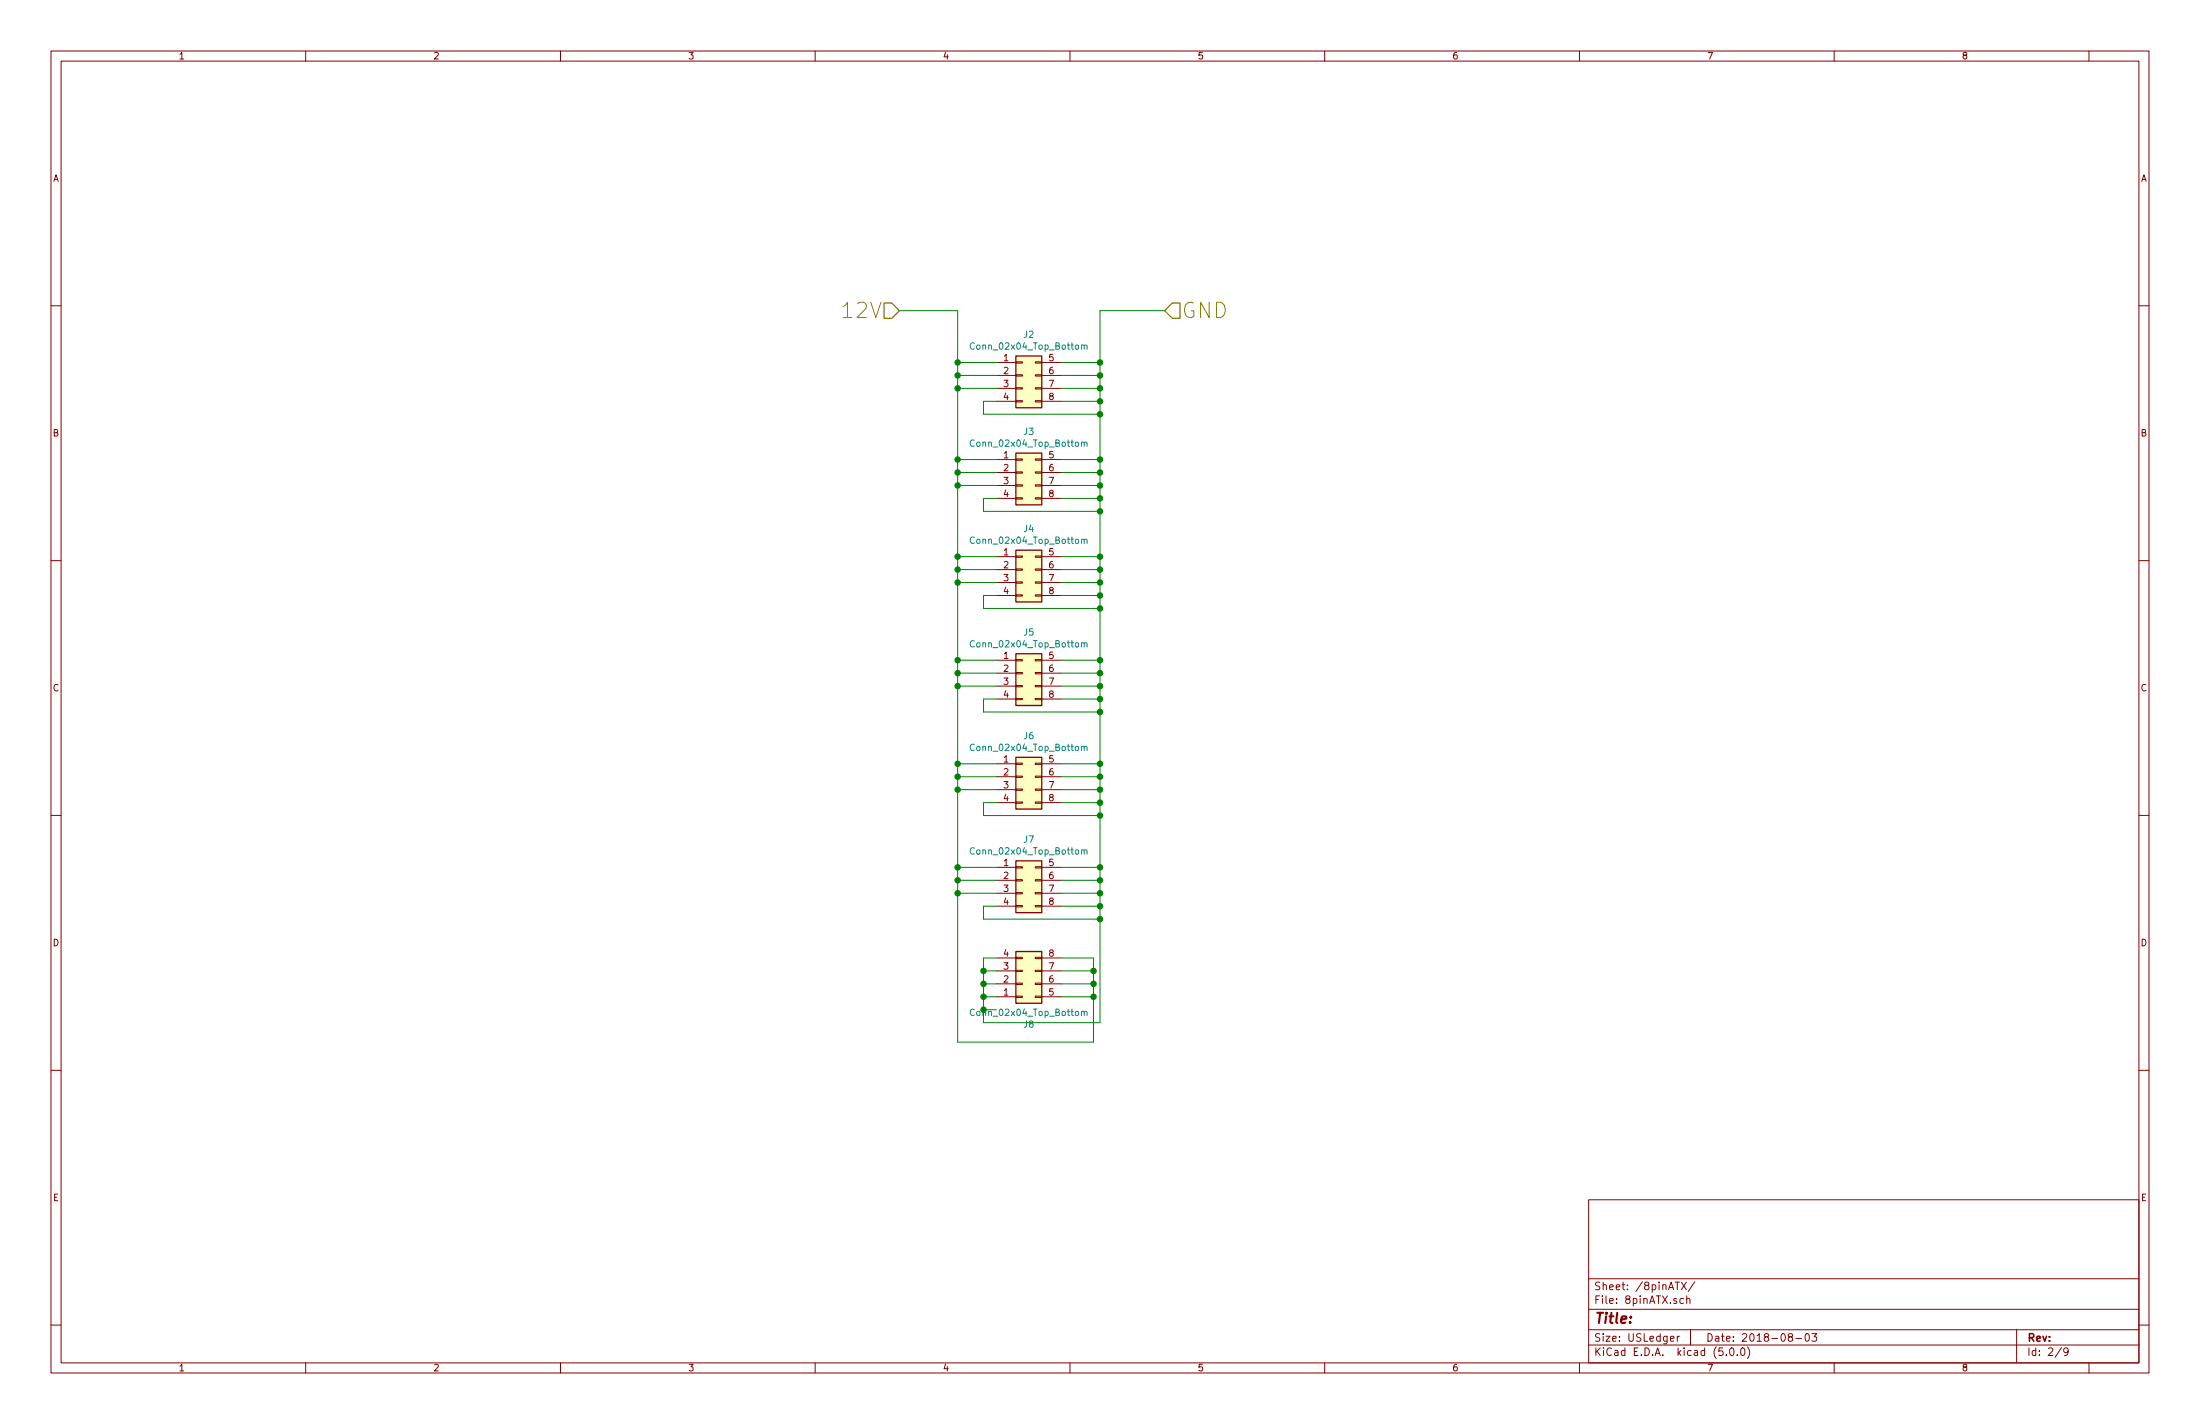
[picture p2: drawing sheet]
<svg xmlns="http://www.w3.org/2000/svg" width="432mm" height="279mm" viewBox="0 0 432 279" stroke-linecap="round" stroke-linejoin="round" font-family="sans-serif">
<g fill="none" stroke="#840000" stroke-width=".2">
<path d="M10 10h411.8v259.4h-411.8zM12 12h407.8v255.4h-407.8zM60 10v2M110 10v2M160 10v2M210 10v2M260 10v2M310 10v2M360 10v2M410 10v2M10 60h2M419.8 60h2"/>
<path d="M195.6 71.1h3.8M195.6 73.7h3.8M195.6 76.2h3.8M195.6 78.7h3.8M199.4 78.6h1.3v.3h-1.3zM199.4 76.1h1.3v.2h-1.3zM199.4 73.5h1.3v.3h-1.3zM199.4 71h1.3v.2h-1.3zM203.2 78.6h1.3v.3h-1.3zM203.2 76.1h1.3v.2h-1.3zM203.2 73.5h1.3v.3h-1.3zM203.2 71h1.3v.2h-1.3z"/>
<path d="M204.5 71.1h3.8M204.5 73.7h3.8M204.5 76.2h3.8M204.5 78.7h3.8M195.6 90.2h3.8M195.6 92.7h3.8M195.6 95.3h3.8M195.6 97.8h3.8M199.4 97.7h1.3v.2h-1.3zM199.4 95.1h1.3v.3h-1.3zM199.4 92.6h1.3v.2h-1.3zM199.4 90h1.3v.3h-1.3z"/>
<path d="M203.2 97.7h1.3v.2h-1.3zM203.2 95.1h1.3v.3h-1.3zM203.2 92.6h1.3v.2h-1.3zM203.2 90h1.3v.3h-1.3zM204.5 90.2h3.8M204.5 92.7h3.8M204.5 95.3h3.8M204.5 97.8h3.8M10 110h2M195.6 109.2h3.8M195.6 111.8h3.8M195.6 114.3h3.8"/>
<path d="M195.6 116.8h3.8M199.4 116.7h1.3v.3h-1.3zM199.4 114.2h1.3v.2h-1.3zM199.4 111.6h1.3v.3h-1.3zM199.4 109.1h1.3v.2h-1.3zM203.2 116.7h1.3v.3h-1.3zM203.2 114.2h1.3v.2h-1.3zM203.2 111.6h1.3v.3h-1.3zM203.2 109.1h1.3v.2h-1.3zM204.5 109.2h3.8M204.5 111.8h3.8M204.5 114.3h3.8"/>
<path d="M204.5 116.8h3.8M419.8 110h2M195.6 129.5h3.8M195.6 132.1h3.8M195.6 134.6h3.8M195.6 137.2h3.8M199.4 137h1.3v.3h-1.3zM199.4 134.5h1.3v.2h-1.3zM199.4 132h1.3v.2h-1.3zM199.4 129.4h1.3v.3h-1.3zM203.2 137h1.3v.3h-1.3zM203.2 134.5h1.3v.2h-1.3z"/>
<path d="M203.2 132h1.3v.2h-1.3zM203.2 129.4h1.3v.3h-1.3zM204.5 129.5h3.8M204.5 132.1h3.8M204.5 134.6h3.8M204.5 137.2h3.8M10 160h2M195.6 149.9h3.8M195.6 152.4h3.8M195.6 154.9h3.8M195.6 157.5h3.8M199.4 157.4h1.3v.2h-1.3z"/>
<path d="M199.4 154.8h1.3v.3h-1.3zM199.4 152.3h1.3v.2h-1.3zM199.4 149.7h1.3v.3h-1.3zM203.2 157.4h1.3v.2h-1.3zM203.2 154.8h1.3v.3h-1.3zM203.2 152.3h1.3v.2h-1.3zM203.2 149.7h1.3v.3h-1.3zM204.5 149.9h3.8M204.5 152.4h3.8M204.5 154.9h3.8M204.5 157.5h3.8M419.8 160h2"/>
<path d="M195.6 170.2h3.8M195.6 172.7h3.8M195.6 175.3h3.8M195.6 177.8h3.8M199.4 177.7h1.3v.2h-1.3zM199.4 175.1h1.3v.3h-1.3zM199.4 172.6h1.3v.2h-1.3zM199.4 170.1h1.3v.2h-1.3zM203.2 177.7h1.3v.2h-1.3zM203.2 175.1h1.3v.3h-1.3zM203.2 172.6h1.3v.2h-1.3zM203.2 170.1h1.3v.2h-1.3z"/>
<path d="M204.5 170.2h3.8M204.5 172.7h3.8M204.5 175.3h3.8M204.5 177.8h3.8M195.6 195.6h3.8M195.6 193h3.8M195.6 190.5h3.8M195.6 188h3.8M199.4 187.8h1.3v.3h-1.3zM199.4 190.4h1.3v.2h-1.3zM199.4 192.9h1.3v.3h-1.3zM199.4 195.5h1.3v.2h-1.3z"/>
<path d="M203.2 187.8h1.3v.3h-1.3zM203.2 190.4h1.3v.2h-1.3zM203.2 192.9h1.3v.3h-1.3zM203.2 195.5h1.3v.2h-1.3zM204.5 195.6h3.8M204.5 193h3.8M204.5 190.5h3.8M204.5 188h3.8M10 210h2M419.8 210h2M311.8 235.4h108v32h-108zM10 260h2"/>
<path d="M311.8 256.9h108M311.8 250.9h108M328.8 251.6h.8M330 251.6l1 1.5M330.4 254.8h-.4l-.3 .2 .1 .6 .2 .2 .4-.1M331 251.6l-1 1.5M331.1 254.9l.2-.1h.3l.1 1M331.1 254.3v1.5M332.6 251.5l-1.3 1.9M419.8 260h2M60 267.4v2M110 267.4v2"/>
<path d="M160 267.4v2M210 267.4v2M260 267.4v2M310 267.4v2M311.8 263.9h108M311.8 260.9h108M327.9 262.7l.7-.2-.1-.2-.4-.1-.2 .2v.7h.6M329.2 262.2v1M329.6 262.2l-.4 .3M331.8 260.9v3M338.8 265.8v.2M339.6 264.6l.3-.1a.86 .86 0 0 1 .1 1.5 .79 .79 0 0 1-.4-1.4z"/>
<path d="M341 265.8v.2M341.8 264.6l.3-.1a.94 .94 0 0 1 0 1.5 .82 .82 0 0 1-.3-1.4zM343 264.3a1.71 1.71 0 0 1 0 2.2M351.3 262.3l-.3-.3 .1-.2 .2-.1h.4l.1 .3-.1 .3h-.4l-.3 .3 .1 .4 .2 .2h.3l.2-.3v-.3l-.2-.3M352.5 262.6h1.1M354.4 261.8l.4-.1a.94 .94 0 0 1 0 1.5 .82 .82 0 0 1-.4-1.4zM355.6 261.7h1l-.5 .6 .4 .1v.6l-.2 .2-.7-.2M360 267.4v2M395.8 260.9v6.5M404.6 264.4l-1.2 1.9M405.9 265.1l-.3 .3-.4-.1-.1-.2 .1-.6h.4l.2 .1a1.19 1.19 0 0 1-.2 1.3l-.4 .1M410 267.4v2"/>
</g>
<g fill="#ffffc2" stroke="#ffffc2" stroke-width=".2">
<path d="M199.4 69.9h5.1v10.1h-5.1z"/>
<path d="M199.4 88.9h5.1v10.2h-5.1z"/>
<path d="M199.4 108h5.1v10.1h-5.1z"/>
<path d="M199.4 128.3h5.1v10.1h-5.1z"/>
<path d="M199.4 148.6h5.1v10.2h-5.1z"/>
<path d="M199.4 168.9h5.1v10.2h-5.1z"/>
<path d="M199.4 186.7h5.1v10.2h-5.1z"/>
</g>
<path d="M199.4 69.9h5.1v10.1h-5.1zM199.4 88.9h5.1v10.2h-5.1zM199.4 108h5.1v10.1h-5.1zM199.4 128.3h5.1v10.1h-5.1zM199.4 148.6h5.1v10.2h-5.1zM199.4 168.9h5.1v10.2h-5.1zM199.4 186.7h5.1v10.2h-5.1z" fill="none" stroke="#840000" stroke-width=".25"/>
<g fill="none" stroke="#008484" stroke-width=".2">
<path d="M191.2 67.4a.6 .6 0 0 0-.8 .4 .6 .6 0 0 0 .6 .7l.2-.1M212.3 67.8l.5-.1v.8M212.3 67.7v.8M212.8 67.9l.2-.2h.3l.1 .8M191.2 86.4a.6 .6 0 0 0-.8 .5 .6 .6 0 0 0 .6 .7l.2-.1M212.3 86.9l.5-.1v.8M212.3 86.7v.9M212.8 86.9l.2-.2 .3 .1 .1 .8M191.2 105.5a.6 .6 0 0 0-.8 .4 .6 .6 0 0 0 .6 .7l.2-.1M212.3 105.9l.5-.1v.8M212.3 105.8v.8M212.8 106l.2-.2h.3l.1 .8"/>
<path d="M191.2 125.8a.6 .6 0 0 0-.8 .4 .6 .6 0 0 0 .6 .7l.2-.1M212.3 126.2h.5v.7M212.3 126.1v.8M212.8 126.3l.2-.2 .3 .1 .1 .7M191.2 146.1a.6 .6 0 0 0-.8 .5 .6 .6 0 0 0 .6 .7l.2-.2M212.3 146.6l.5-.1v.8M212.3 146.4v.9M212.8 146.6l.2-.2 .3 .1 .1 .8M191.2 166.4a.6 .6 0 0 0-.8 .5 .6 .6 0 0 0 .6 .7l.2-.1M212.3 166.9l.5-.1v.8M212.3 166.8v.8M212.8 166.9l.2-.1h.3l.1 .8"/>
<path d="M191.2 198.1a.6 .6 0 0 0-.8 .4 .6 .6 0 0 0 .6 .8l.2-.2M212.3 198.6l.5-.1v.8M212.3 198.4v.9M212.8 198.6l.2-.2 .3 .1 .1 .8"/>
</g>
<g fill="none" stroke="#008400" stroke-width=".2">
<path d="M176.5 61h11.5v143.5h26.6v-16.5h-6.3M188 71.1h7.6M188 73.7h7.6M188 76.2h7.6M195.6 78.7h-2.6v2.6h22.9M208.3 71.1h7.6M208.3 73.7h7.6M208.3 76.2h7.6M208.3 78.7h7.6M228.6 61h-12.7v139.7h-22.9v-12.7h2.6M188 90.2h7.6M188 92.7h7.6"/>
<path d="M188 95.3h7.6M195.6 97.8h-2.6v2.5h22.9M208.3 90.2h7.6M208.3 92.7h7.6M208.3 95.3h7.6M208.3 97.8h7.6M188 109.2h7.6M188 111.8h7.6M188 114.3h7.6M195.6 116.8h-2.6v2.6h22.9M208.3 109.2h7.6M208.3 111.8h7.6"/>
<path d="M208.3 114.3h7.6M208.3 116.8h7.6M188 129.5h7.6M188 132.1h7.6M188 134.6h7.6M195.6 137.2h-2.6v2.5h22.9M208.3 129.5h7.6M208.3 132.1h7.6M208.3 134.6h7.6M208.3 137.2h7.6M188 149.9h7.6M188 152.4h7.6"/>
<path d="M188 154.9h7.6M195.6 157.5h-2.6v2.5h22.9M208.3 149.9h7.6M208.3 152.4h7.6M208.3 154.9h7.6M208.3 157.5h7.6M188 170.2h7.6M188 172.7h7.6M188 175.3h7.6M195.6 177.8h-2.6v2.5h22.9M208.3 170.2h7.6M208.3 172.7h7.6"/>
<path d="M208.3 175.3h7.6M208.3 177.8h7.6M193 190.5h2.6M193 193h2.6M193 195.6h2.6M208.3 190.5h6.3M208.3 193h6.3M208.3 195.6h6.3"/>
</g>
<g fill="#008400" stroke="#008400" stroke-width=".25">
<circle cx="215.9" cy="73.7" r=".51"/>
<circle cx="215.9" cy="76.2" r=".51"/>
<circle cx="215.9" cy="78.7" r=".51"/>
<circle cx="215.9" cy="90.2" r=".51"/>
<circle cx="215.9" cy="92.7" r=".51"/>
<circle cx="215.9" cy="95.3" r=".51"/>
<circle cx="215.9" cy="97.8" r=".51"/>
<circle cx="215.9" cy="109.2" r=".51"/>
<circle cx="215.9" cy="111.8" r=".51"/>
<circle cx="215.9" cy="114.3" r=".51"/>
<circle cx="215.9" cy="116.8" r=".51"/>
<circle cx="215.9" cy="129.5" r=".51"/>
<circle cx="215.9" cy="132.1" r=".51"/>
<circle cx="215.9" cy="134.6" r=".51"/>
<circle cx="215.9" cy="137.2" r=".51"/>
<circle cx="215.9" cy="149.9" r=".51"/>
<circle cx="215.9" cy="152.4" r=".51"/>
<circle cx="215.9" cy="154.9" r=".51"/>
<circle cx="215.9" cy="157.5" r=".51"/>
<circle cx="215.9" cy="170.2" r=".51"/>
<circle cx="215.9" cy="172.7" r=".51"/>
<circle cx="215.9" cy="175.3" r=".51"/>
<circle cx="215.9" cy="177.8" r=".51"/>
<circle cx="188" cy="73.7" r=".51"/>
<circle cx="188" cy="76.2" r=".51"/>
<circle cx="188" cy="90.2" r=".51"/>
<circle cx="188" cy="92.7" r=".51"/>
<circle cx="188" cy="95.3" r=".51"/>
<circle cx="188" cy="109.2" r=".51"/>
<circle cx="188" cy="111.8" r=".51"/>
<circle cx="188" cy="114.3" r=".51"/>
<circle cx="188" cy="129.5" r=".51"/>
<circle cx="188" cy="132.1" r=".51"/>
<circle cx="188" cy="134.6" r=".51"/>
<circle cx="188" cy="149.9" r=".51"/>
<circle cx="188" cy="152.4" r=".51"/>
<circle cx="188" cy="154.9" r=".51"/>
<circle cx="188" cy="170.2" r=".51"/>
<circle cx="188" cy="172.7" r=".51"/>
<circle cx="188" cy="175.3" r=".51"/>
<circle cx="188" cy="71.1" r=".51"/>
<circle cx="215.9" cy="71.1" r=".51"/>
<circle cx="215.9" cy="81.3" r=".51"/>
<circle cx="215.9" cy="100.3" r=".51"/>
<circle cx="215.9" cy="119.4" r=".51"/>
<circle cx="215.9" cy="139.7" r=".51"/>
<circle cx="215.9" cy="160" r=".51"/>
<circle cx="215.9" cy="180.3" r=".51"/>
<circle cx="193" cy="193" r=".51"/>
<circle cx="193" cy="195.6" r=".51"/>
<circle cx="214.6" cy="195.6" r=".51"/>
<circle cx="214.6" cy="190.5" r=".51"/>
<circle cx="214.6" cy="193" r=".51"/>
<circle cx="193" cy="190.5" r=".51"/>
</g>
<path d="M173.5 59.5h1.5l1.5 1.5-1.5 1.5h-1.5zM230.1 59.5h1.5v3h-1.5l-1.5-1.5z" fill="none" stroke="#848400" stroke-width=".25"/>
<g font-size="4.2" fill="#848400">
<text x="165.9" y="62.5">12V</text>
<text x="231.9" y="62.5">GND</text>
</g>
<text font-size="2.8" fill="#840000" x="312.8" y="259.7">Title:</text>
<g font-size="2.1" fill="#840000">
<text x="312.8" y="255.8">File: 8pinATX.sch</text>
<text x="312.8" y="253.1">Sheet: /8pinATX/</text>
<text x="312.8" y="263.2">Size: USLedger</text>
<text x="334.8" y="263.2">Date: 2018-08-03</text>
<text x="397.8" y="263.2">Rev:</text>
<text x="312.8" y="266">KiCad E.D.A. kicad (5.0.0)</text>
<text x="397.8" y="266">Id: 2/9</text>
</g>
<g font-size="1.8" fill="#840000">
<text x="35" y="11.6">1</text>
<text x="85" y="11.6">2</text>
<text x="135" y="11.6">3</text>
<text x="185" y="11.6">4</text>
<text x="235" y="11.6">5</text>
<text x="285" y="11.6">6</text>
<text x="335" y="11.6">7</text>
<text x="385" y="11.6">8</text>
<text x="10.4" y="35.6">A</text>
<text x="420.2" y="35.6">A</text>
<text x="197" y="70.9">1</text>
<text x="205.9" y="70.9">5</text>
<text x="197" y="73.4">2</text>
<text x="197" y="75.9">3</text>
<text x="205.9" y="73.4">6</text>
<text x="205.9" y="75.9">7</text>
<text x="197" y="78.5">4</text>
<text x="205.9" y="78.5">8</text>
<text x="10.4" y="85.6">B</text>
<text x="197" y="89.9">1</text>
<text x="205.9" y="89.9">5</text>
<text x="420.2" y="85.6">B</text>
<text x="197" y="92.5">2</text>
<text x="197" y="95">3</text>
<text x="205.9" y="92.5">6</text>
<text x="205.9" y="95">7</text>
<text x="197" y="97.5">4</text>
<text x="205.9" y="97.5">8</text>
<text x="197" y="109">1</text>
<text x="197" y="111.5">2</text>
<text x="205.9" y="109">5</text>
<text x="205.9" y="111.5">6</text>
<text x="197" y="114">3</text>
<text x="197" y="116.6">4</text>
<text x="205.9" y="114">7</text>
<text x="205.9" y="116.6">8</text>
<text x="197" y="129.3">1</text>
<text x="197" y="131.8">2</text>
<text x="205.9" y="129.3">5</text>
<text x="205.9" y="131.8">6</text>
<text x="10.4" y="135.6">C</text>
<text x="197" y="134.4">3</text>
<text x="197" y="136.9">4</text>
<text x="205.9" y="134.4">7</text>
<text x="205.9" y="136.9">8</text>
<text x="420.2" y="135.6">C</text>
<text x="197" y="149.6">1</text>
<text x="205.9" y="149.6">5</text>
<text x="197" y="152.1">2</text>
<text x="197" y="154.7">3</text>
<text x="205.9" y="152.1">6</text>
<text x="205.9" y="154.7">7</text>
<text x="197" y="157.2">4</text>
<text x="205.9" y="157.2">8</text>
<text x="197" y="169.9">1</text>
<text x="197" y="172.5">2</text>
<text x="205.9" y="169.9">5</text>
<text x="205.9" y="172.5">6</text>
<text x="197" y="175">3</text>
<text x="197" y="177.5">4</text>
<text x="205.9" y="175">7</text>
<text x="205.9" y="177.5">8</text>
<text x="10.4" y="185.6">D</text>
<text x="420.2" y="185.6">D</text>
<text x="197" y="190.2">3</text>
<text x="197" y="187.7">4</text>
<text x="205.9" y="190.2">7</text>
<text x="205.9" y="187.7">8</text>
<text x="197" y="195.3">1</text>
<text x="197" y="192.8">2</text>
<text x="205.9" y="195.3">5</text>
<text x="205.9" y="192.8">6</text>
<text x="10.4" y="235.6">E</text>
<text x="420.2" y="235.6">E</text>
<text x="35" y="269">1</text>
<text x="85" y="269">2</text>
<text x="135" y="269">3</text>
<text x="185" y="269">4</text>
<text x="235" y="269">5</text>
<text x="285" y="269">6</text>
<text x="335" y="269">7</text>
<text x="385" y="269">8</text>
</g>
<g font-size="1.8" fill="#008484">
<text x="191" y="68.6">Conn_02x04_Top_Bottom</text>
<text x="201" y="66.3">J2</text>
<text x="191" y="87.7">Conn_02x04_Top_Bottom</text>
<text x="201" y="85.3">J3</text>
<text x="191" y="106.7">Conn_02x04_Top_Bottom</text>
<text x="201" y="104.4">J4</text>
<text x="201" y="124.7">J5</text>
<text x="191" y="127">Conn_02x04_Top_Bottom</text>
<text x="191" y="147.3">Conn_02x04_Top_Bottom</text>
<text x="201" y="145">J6</text>
<text x="191" y="167.7">Conn_02x04_Top_Bottom</text>
<text x="201" y="165.4">J7</text>
<text x="201" y="201.7">J8</text>
</g>
<text font-size="1.8" fill="#008400" x="191" y="199.3">Conn_02x04_Top_Bottom</text>
</svg>
